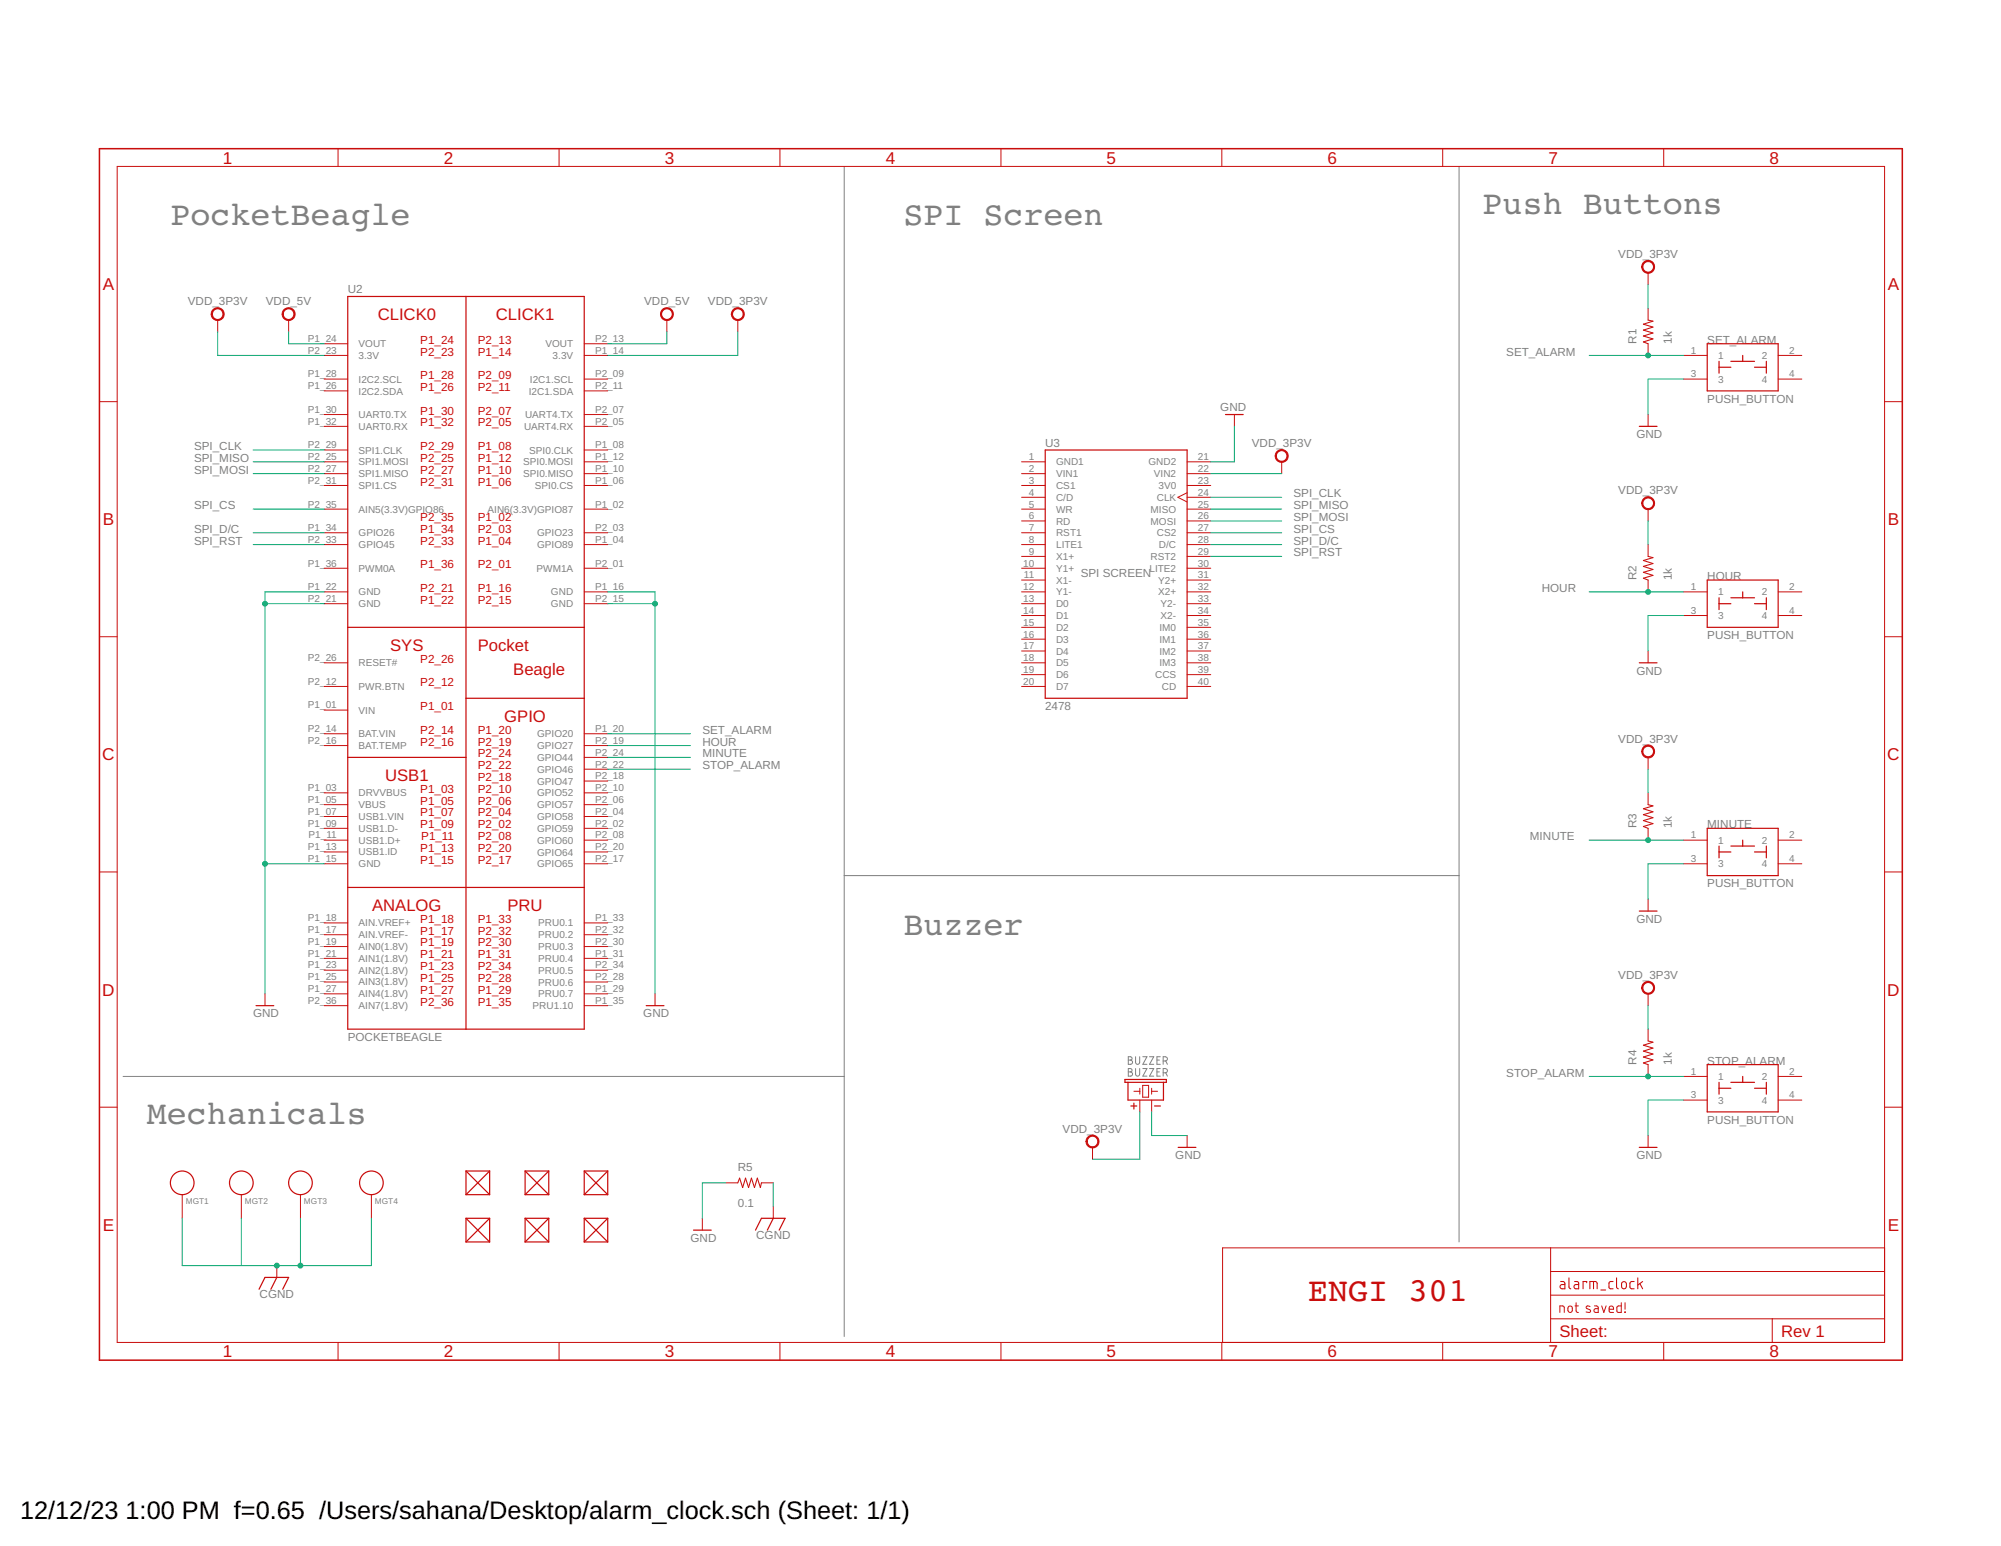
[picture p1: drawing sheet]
<svg xmlns="http://www.w3.org/2000/svg" width="279mm" height="216mm" viewBox="0 0 279 216" stroke-linecap="round" stroke-linejoin="round" font-family="sans-serif">
<g fill="none" stroke="#808080" stroke-width=".14">
<path d="M117.9 23.2v163.4M203.7 23.2v150.2M117.9 122.3h85.8M17.2 150.3h100.7M157.5 147.6h.3a.23 .23 0 0 1 .3 .2 .23 .23 0 0 1-.3 .2l.2 .1a.29 .29 0 0 1 .1 .3 .29 .29 0 0 1-.3 .2h-.3zM157.5 149.2h.3a.23 .23 0 0 1 .3 .3 .23 .23 0 0 1-.3 .2h.2a.29 .29 0 0 1 .1 .4 .29 .29 0 0 1-.3 .2h-.3zM157.5 148h.3M157.5 149.7h.3M158.6 147.6v.7a.29 .29 0 0 0 .2 .3 .29 .29 0 0 0 .3-.3v-.7M158.6 149.2v.8a.29 .29 0 0 0 .2 .3 .29 .29 0 0 0 .3-.3v-.8M159.6 147.6h.5l-.5 1h.5M159.6 149.2h.5l-.5 1.1h.5"/>
<path d="M160.5 147.6h.6l-.6 1h.6M160.5 149.2h.6l-.6 1.1h.6M161.5 148h.4M161.5 149.7h.4M162 147.6h-.5v1h.5M162 149.2h-.5v1.1h.5M162.4 148.2h.3a.3 .3 0 0 0 .3-.3 .3 .3 0 0 0-.3-.3h-.3v1M162.4 149.8h.3a.3 .3 0 0 0 .3-.3 .3 .3 0 0 0-.3-.3h-.3v1.1M162.8 148.2l.2 .4M162.8 149.8l.2 .5"/>
</g>
<g fill="none" stroke="#c90d0c" stroke-width=".14">
<path d="M16.4 23.2h246.7v164.3h-246.7zM47.2 20.8v2.4M78.1 20.8v2.4M108.9 20.8v2.4M139.8 20.8v2.4M170.6 20.8v2.4M201.4 20.8v2.4M230.1 38.1v1.7M232.3 20.8v2.4M13.9 56.1h2.5M30.4 44.7v1.7M40.3 44.7v1.7"/>
<path d="M45.3 49.6h3.3M45.3 48h3.3M45.3 54.6h3.3M45.3 52.9h3.3M45.3 57.9h3.3M45.3 59.5h3.3M81.6 49.6h3.3M81.6 48h3.3M81.6 54.6h3.3M81.6 52.9h3.3M81.6 57.9h3.3M81.6 59.5h3.3"/>
<path d="M93.1 44.7v1.7M103 44.7v1.7M172.4 57.9v1.6M230.1 43.1v1.6M230.1 48v1.6M230.1 57.9v1.6M235.1 49.6h3.3M235.1 52.9h3.3M248.3 49.6h3.3M248.3 52.9h3.3M263.1 56.1h2.5M45.3 71.1h3.3"/>
<path d="M45.3 76.1h3.3M45.3 67.8h3.3M45.3 62.8h3.3M45.3 66.1h3.3M45.3 64.5h3.3M45.3 74.4h3.3M45.3 79.4h3.3M81.6 71.1h3.3M81.6 76.1h3.3M81.6 67.8h3.3M81.6 62.8h3.3M81.6 66.1h3.3"/>
<path d="M81.6 64.5h3.3M81.6 74.4h3.3M81.6 79.4h3.3M142.6 71.1h3.3M142.6 76.1h3.3M142.6 67.8h3.3M142.6 66.1h3.3M142.6 64.5h3.3M142.6 74.4h3.3M142.6 79.4h3.3M142.6 72.7h3.3M142.6 77.7h3.3"/>
<path d="M142.6 69.4h3.3M165.8 71.1h3.3M165.8 76.1h3.3M165.8 67.8h3.3M165.8 66.1h3.3M165.8 64.5h3.3M165.8 74.4h3.3M165.8 79.4h3.3M165.8 72.7h3.3M165.8 77.7h3.3M165.8 68.8l-1.3 .6 1.3 .7M165.8 69.4h3.3"/>
<path d="M179 64.5v1.6M230.1 71.1v1.6M230.1 76.1v1.6M13.9 88.9h2.5M45.3 99.2h3.3M45.3 82.7h3.3M45.3 84.3h3.3M45.3 95.9h3.3M45.3 92.6h3.3M81.6 82.7h3.3M81.6 84.3h3.3M142.6 82.7h3.3"/>
<path d="M142.6 84.3h3.3M142.6 95.9h3.3M142.6 92.6h3.3M142.6 81h3.3M142.6 86h3.3M142.6 87.6h3.3M142.6 89.3h3.3M142.6 90.9h3.3M142.6 94.2h3.3M165.8 82.7h3.3M165.8 84.3h3.3M165.8 95.9h3.3"/>
<path d="M165.8 92.6h3.3M165.8 81h3.3M165.8 86h3.3M165.8 87.6h3.3M165.8 89.3h3.3M165.8 90.9h3.3M165.8 94.2h3.3M230.1 81v1.7M230.1 90.9v1.7M235.1 82.7h3.3M235.1 86h3.3M248.3 82.7h3.3"/>
<path d="M248.3 86h3.3M263.1 88.9h2.5M45.3 110.7h3.3M45.3 112.4h3.3M45.3 114h3.3M45.3 115.7h3.3M45.3 117.3h3.3M45.3 119h3.3M45.3 102.5h3.3M45.3 104.1h3.3M81.6 110.7h3.3M81.6 112.4h3.3"/>
<path d="M81.6 114h3.3M81.6 115.7h3.3M81.6 117.3h3.3M81.6 119h3.3M81.6 102.5h3.3M81.6 104.1h3.3M81.6 109.1h3.3M81.6 107.4h3.3M81.6 105.8h3.3M230.1 105.8v1.6M230.1 110.7v1.7M230.1 115.7v1.6"/>
<path d="M235.1 117.3h3.3M248.3 117.3h3.3M13.9 121.8h2.5M37 138.8v1.6M45.3 120.6h3.3M45.3 130.5h3.3M45.3 132.2h3.3M45.3 133.8h3.3M45.3 135.5h3.3M45.3 137.1h3.3M45.3 138.8h3.3M45.3 128.9h3.3"/>
<path d="M81.6 120.6h3.3M81.6 130.5h3.3M81.6 132.2h3.3M81.6 133.8h3.3M81.6 135.5h3.3M81.6 137.1h3.3M81.6 138.8h3.3M81.6 128.9h3.3M91.5 138.8v1.6M230.1 125.6v1.6M230.1 138.8v1.6M235.1 120.6h3.3"/>
<path d="M248.3 120.6h3.3M263.1 121.8h2.5M13.9 154.6h2.5M45.3 140.4h3.3M81.6 140.4h3.3M158.3 152.4h.9M159.2 152v.8M159.2 153.6v1.7M159.6 151.6h.8v1.6h-.8zM160.8 152.4h.8M160.8 152v.8M160.8 153.6v1.7"/>
<path d="M165.8 158.6v1.6M230.1 143.7v1.7M230.1 148.7v1.6M230.1 158.6v1.6M235.1 150.3h3.3M235.1 153.6h3.3M248.3 150.3h3.3M248.3 153.6h3.3M263.1 154.6h2.5M25.4 166.8v3.3M33.7 166.8v3.3M38.7 176.7v1.7"/>
<path d="M42 166.8v3.3M51.9 166.8v3.3M98.1 170.1v1.7M101.4 165.2h1.6M106.3 165.2h1.7M108 168.5v1.6M152.5 160.2v1.7M216.5 174.3v13.2M216.5 177.6h46.6M263.1 174.3h-92.4v13.2M47.2 187.5v2.4M78.1 187.5v2.4"/>
<path d="M108.9 187.5v2.4M139.8 187.5v2.4M170.6 187.5v2.4M201.4 187.5v2.4M216.5 184.2h46.6M216.5 180.9h46.6M217.8 183.3v-.9h.4l.2 .1v.8M219.1 182.4h.1a.28 .28 0 0 1 .3 .3v.3a.31 .31 0 0 1-.3 .3 .31 .31 0 0 1-.3-.3zM219.9 182.4h.5M220.1 181.9v1.2l.1 .2h.2M222 182.5a.37 .37 0 0 0-.5 0v.2l.5 .2 .1 .2-.1 .2-.5-.1M222.6 182.4h.3l.2 .1 .1 .8h-.4a.26 .26 0 0 1-.2-.3 .26 .26 0 0 1 .2-.2h.4"/>
<path d="M223.6 182.4l.3 .9 .4-.9M224.7 182.8h.6a.32 .32 0 0 0-.2-.4 .32 .32 0 0 0-.4 .3l.1 .6h.5M226.4 181.9v1.4h-.5l-.1-.2v-.6l.2-.1h.4M226.9 183.2v.1zM226.9 181.9v.9M232.3 187.5v2.4M247.5 184.2v3.3"/>
</g>
<path d="M13.9 20.8h251.7v169.1h-251.7z" fill="none" stroke="#c90d0c" stroke-width=".21"/>
<g fill="none" stroke="#c90d0c" stroke-width=".15">
<path d="M230.1 44.7l.7 .2-1.3 .4 1.3 .4-1.3 .4 1.3 .4-1.3 .4 1.3 .4-1.3 .5 .6 .2M230.1 77.7l.7 .2-1.3 .4 1.3 .4-1.3 .4 1.3 .4-1.3 .4 1.3 .4-1.3 .5 .6 .2M230.1 112.4l.7 .1-1.3 .4 1.3 .5-1.3 .4 1.3 .4-1.3 .4 1.3 .4-1.3 .4 .6 .3M230.1 145.4l.7 .1-1.3 .5 1.3 .4-1.3 .4 1.3 .4-1.3 .4 1.3 .4-1.3 .4 .6 .3M103 165.2l.3-.7 .4 1.3 .4-1.3 .4 1.3 .4-1.3 .4 1.3 .4-1.3 .5 1.3 .1-.6M217.9 179h.4l.2 .2v.8h-.4a.3 .3 0 0 1-.3-.3 .3 .3 0 0 1 .3-.3h.4M219.1 178.5v1.2l.2 .3M219.9 179h.4l.1 .1v.9h-.5a.31 .31 0 0 1-.1-.4 .31 .31 0 0 1 .2-.2h.4M221.6 179.1v-.1h-.6v1M222 180v-1h.9l.1 1M222.5 179v1M225.2 179h-.4l-.1 .1v.7l.1 .2h.4"/>
<path d="M225.7 178.5v1.2l.3 .3M226.4 179.2a.35 .35 0 0 1 .4-.2 .35 .35 0 0 1 .3 .3v.3a.34 .34 0 0 1-.3 .4 .34 .34 0 0 1-.4-.4zM228.2 179h-.4l-.2 .2v.6l.2 .2h.4M228.7 178.5v1.5M229 179.3l.4 .7M229.4 179l-.7 .5M223.5 180.1h.7"/>
</g>
<g fill="none" stroke="#c90d0c" stroke-width=".17">
<path d="M48.6 41.4h33v102.3h-33zM65.1 41.4v102.3M171.1 57.9h2.5M228.9 59.5h2.5M238.4 48h9.9v6.6h-9.9zM240 51.3h1.7M240 50.5v1.6M241.7 50.5h3.3M243.3 49.6v.9M245 51.3h1.6M246.6 50.5v1.6M145.9 62.8h19.9v34.7h-19.9z"/>
<path d="M48.6 87.6h33M65.1 97.5h16.5M228.9 92.6h2.5M238.4 81h9.9v6.6h-9.9zM240 83.5v1.6M240 84.3h1.7M241.7 83.5h3.3M243.3 82.7v.8M245 84.3h1.6M246.6 83.5v1.6M48.6 105.8h16.5M238.4 115.7h9.9v6.6h-9.9z"/>
<path d="M240 118.2v1.6M240 119h1.7M241.7 118.2h3.3M243.3 117.3v.9M245 119h1.6M246.6 118.2v1.6M48.6 123.9h33M228.9 127.2h2.5M35.8 140.4h2.4M90.2 140.4h2.5M157.1 150.7h5.8v.5h-5.8zM157.5 151.2v2.4h5v-2.4"/>
<path d="M157.9 154.5h.8M158.3 154.1v.8M161.2 154.5h.8M238.4 148.7h9.9v6.6h-9.9zM240 151.2v1.6M240 152h1.7M241.7 151.2h3.3M243.3 150.3v.9M245 152h1.6M246.6 151.2v1.6M38.7 178.4l-.9 1.6M65.1 163.5v3.3"/>
<path d="M65.1 170.1v3.3M65.1 163.5l3.3 3.3M65.1 163.5h3.3M65.1 166.8h3.3M65.1 170.1l3.3 3.3M65.1 170.1h3.3M65.1 173.4h3.3M68.4 163.5l-3.3 3.3M68.4 163.5v3.3M68.4 170.1v3.3M68.4 170.1l-3.3 3.3M73.3 163.5h3.3"/>
<path d="M73.3 166.8h3.3M73.3 163.5l3.3 3.3M73.3 163.5v3.3M73.3 170.1v3.3M73.3 170.1h3.3M73.3 173.4h3.3M73.3 170.1l3.3 3.3M76.6 163.5l-3.3 3.3M76.6 163.5v3.3M76.6 170.1v3.3M76.6 170.1l-3.3 3.3M81.6 163.5v3.3"/>
<path d="M81.6 170.1v3.3M81.6 163.5h3.3M81.6 166.8h3.3M81.6 163.5l3.3 3.3M81.6 170.1h3.3M81.6 173.4h3.3M81.6 170.1l3.3 3.3M84.9 163.5l-3.3 3.3M84.9 163.5v3.3M84.9 170.1v3.3M84.9 170.1l-3.3 3.3M96.8 171.8h2.5"/>
<path d="M105.5 171.8l.8-1.7h3.3l-.8 1.7M108 170.1l-.9 1.7M164.5 160.2h2.5M228.9 160.2h2.5M36.2 180l.8-1.6h3.3l-.8 1.6"/>
<circle cx="25.4" cy="165.2" r="1.65"/>
<circle cx="33.7" cy="165.2" r="1.65"/>
<circle cx="42" cy="165.2" r="1.65"/>
<circle cx="51.9" cy="165.2" r="1.65"/>
</g>
<g fill="#c90d0c" stroke="#c90d0c" stroke-width=".14">
<path d="M151.8 158.9a.91 .91 0 0 1 1.5 0 .91 .91 0 0 1-.5 1.4 .91 .91 0 0 1-1.2-.9h.2a.74 .74 0 0 1 1-.7 .74 .74 0 0 1 .2 1.2 .74 .74 0 0 1-1.2-.3v-.2h-.2z" fill-rule="evenodd"/>
<path d="M102.3 43.3a.91 .91 0 0 1 1.5 .1 .91 .91 0 0 1-.5 1.4 .91 .91 0 0 1-1.2-.9h.2a.74 .74 0 0 1 1-.8 .74 .74 0 0 1 .2 1.3 .74 .74 0 0 1-1.2-.3v-.2h-.2z" fill-rule="evenodd"/>
<path d="M29.7 43.3a.91 .91 0 0 1 1.4 0 .91 .91 0 0 1-.4 1.4 .91 .91 0 0 1-1.2-.8h.2a.73 .73 0 0 1 1-.7 .73 .73 0 0 1 .2 1.2 .73 .73 0 0 1-1.2-.3v-.2h-.2z" fill-rule="evenodd"/>
<path d="M92.4 43.3a.9 .9 0 0 1 1.5 0 .9 .9 0 0 1-.5 1.4 .9 .9 0 0 1-1.2-.8h.2a.74 .74 0 0 1 1-.8 .74 .74 0 0 1 .2 1.3 .74 .74 0 0 1-1.2-.3v-.2h-.2z" fill-rule="evenodd"/>
<path d="M39.6 43.3a.91 .91 0 0 1 1.4 0 .91 .91 0 0 1-.4 1.4 .91 .91 0 0 1-1.2-.8h.2a.74 .74 0 0 1 1-.7 .74 .74 0 0 1 .2 1.3 .74 .74 0 0 1-1.2-.4v-.2h-.2z" fill-rule="evenodd"/>
<path d="M229.4 36.7a.9 .9 0 0 1 1.5 0 .9 .9 0 0 1-.5 1.4 .9 .9 0 0 1-1.2-.8h.2a.74 .74 0 0 1 1-.8 .74 .74 0 0 1 .2 1.3 .74 .74 0 0 1-1.2-.3v-.2h-.2z" fill-rule="evenodd"/>
<path d="M178.2 63.1a.91 .91 0 0 1 1.5 0 .91 .91 0 0 1-.4 1.4 .91 .91 0 0 1-1.2-.8h.1a.74 .74 0 0 1 1.1-.6 .74 .74 0 0 1 .1 1.2 .74 .74 0 0 1-1.2-.4v-.2h-.1z" fill-rule="evenodd"/>
<path d="M229.4 69.7a.9 .9 0 0 1 1.5 0 .9 .9 0 0 1-.5 1.4 .9 .9 0 0 1-1.2-.8h.2a.75 .75 0 0 1 1-.7 .75 .75 0 0 1 .2 1.2 .75 .75 0 0 1-1.2-.3v-.2h-.2z" fill-rule="evenodd"/>
<path d="M229.6 104.2a.9 .9 0 0 1 1.4 .3 .9 .9 0 0 1-.7 1.3 .9 .9 0 0 1-1.1-.9h.2a.75 .75 0 0 1 1-.7 .75 .75 0 0 1 .2 1.3 .75 .75 0 0 1-1.2-.3v-.3h-.2l.1-.2z" fill-rule="evenodd"/>
<path d="M229.4 137.4a.9 .9 0 0 1 1.5 0 .9 .9 0 0 1-.5 1.4 .9 .9 0 0 1-1.2-.8h.2a.74 .74 0 0 1 1-.8 .74 .74 0 0 1 .2 1.3 .74 .74 0 0 1-1.2-.3v-.2h-.2z" fill-rule="evenodd"/>
</g>
<g fill="none" stroke="#0dab76" stroke-width=".14">
<path d="M230.1 39.8v3.3M30.4 46.4v3.2h14.9M40.3 46.4v1.6h5M93.1 46.4v1.6h-8.2M103 46.4v3.2h-18.1M172.4 59.5v5h-3.3M221.9 49.6h13.2M235.1 52.9h-5v5M35.3 64.5h10M35.3 66.1h10M35.3 62.8h10M35.3 71.1h10"/>
<path d="M35.3 74.4h10M35.3 76.1h10M169.1 66.1h9.9M169.1 69.4h9.9M169.1 71.1h9.9M169.1 72.7h9.9M169.1 74.4h9.9M169.1 76.1h9.9M169.1 77.7h9.9M230.1 72.7v3.4M37 84.3h8.3M45.3 82.7h-8.3v56.1"/>
<path d="M84.9 84.3h6.6M84.9 82.7h6.6v56.1M221.9 82.7h13.2M235.1 86h-5v4.9M84.9 102.5h11.5M84.9 104.1h11.5M84.9 105.8h11.5M84.9 107.4h11.5M221.9 117.3h13.2M230.1 107.4v3.3M37 120.6h8.3M235.1 120.6h-5v5"/>
<path d="M159.2 155.3v6.6h-6.7M160.8 155.3v3.3h5M221.9 150.3h13.2M230.1 140.4v3.3M235.1 153.6h-5v5M25.4 170.1v6.6h26.5v-6.6M33.7 170.1v6.6M42 170.1v6.6M101.4 165.2h-3.3v4.9M108 165.2v3.3"/>
</g>
<g fill="#0dab76" stroke="#0dab76" stroke-width=".14">
<circle cx="37" cy="120.6" r=".34"/>
<circle cx="37" cy="84.3" r=".34"/>
<circle cx="91.5" cy="84.3" r=".34"/>
<circle cx="230.1" cy="49.6" r=".34"/>
<circle cx="230.1" cy="82.7" r=".34"/>
<circle cx="230.1" cy="117.3" r=".34"/>
<circle cx="230.1" cy="150.3" r=".34"/>
<circle cx="38.7" cy="176.7" r=".34"/>
<circle cx="42" cy="176.7" r=".34"/>
</g>
<g font-size="4.7" fill="#808080">
<text x="207" y="29.8">Push Buttons</text>
<text x="23.8" y="31.5">PocketBeagle</text>
<text x="126.1" y="31.5">SPI Screen</text>
<text x="126.1" y="130.5">Buzzer</text>
<text x="20.5" y="156.9">Mechanicals</text>
</g>
<text font-size="4.7" fill="#c90d0c" x="182.6" y="181.7">ENGI 301</text>
<g font-size="3.5">
<text x="2.8" y="212.1">12/12/23</text>
<text x="17.5" y="212.1">1:00 PM f=0.65 /Users/sahana/Desktop/alarm_clock.sch (Sheet: 1/1)</text>
</g>
<g font-size="2.4" fill="#c90d0c">
<text x="31.1" y="22.8">1</text>
<text x="62" y="22.8">2</text>
<text x="92.8" y="22.8">3</text>
<text x="123.7" y="22.8">4</text>
<text x="154.5" y="22.8">5</text>
<text x="185.4" y="22.8">6</text>
<text x="216.2" y="22.8">7</text>
<text x="247.1" y="22.8">8</text>
<text x="14.3" y="40.5">A</text>
<text x="263.6" y="40.5">A</text>
<text x="14.3" y="73.4">B</text>
<text x="263.6" y="73.4">B</text>
<text x="14.3" y="106.2">C</text>
<text x="263.5" y="106.2">C</text>
<text x="14.3" y="139">D</text>
<text x="263.5" y="139">D</text>
<text x="14.3" y="171.9">E</text>
<text x="263.6" y="171.9">E</text>
<text x="31.1" y="189.6">1</text>
<text x="62" y="189.6">2</text>
<text x="92.8" y="189.6">3</text>
<text x="123.7" y="189.6">4</text>
<text x="154.5" y="189.6">5</text>
<text x="185.4" y="189.6">6</text>
<text x="216.2" y="189.6">7</text>
<text x="247.1" y="189.6">8</text>
</g>
<g font-size="2.3" fill="#c90d0c">
<text x="52.7" y="44.7">CLICK0</text>
<text x="69.2" y="44.7">CLICK1</text>
<text x="54.5" y="90.9">SYS</text>
<text x="66.7" y="90.9">Pocket</text>
<text x="71.7" y="94.2">Beagle</text>
<text x="70.4" y="100.8">GPIO</text>
<text x="53.8" y="109.1">USB1</text>
<text x="52" y="127.2">ANALOG</text>
<text x="70.9" y="127.2">PRU</text>
<text x="217.8" y="186.6">Sheet:</text>
<text x="248.7" y="186.6">Rev 1</text>
</g>
<g font-size="1.6" fill="#808080">
<text x="48.6" y="40.9">U2</text>
<text x="226" y="36">VDD_3P3V</text>
<text x="26.2" y="42.6">VDD_3P3V</text>
<text x="37.1" y="42.6">VDD_5V</text>
<text x="89.9" y="42.6">VDD_5V</text>
<text x="98.9" y="42.6">VDD_3P3V</text>
<text x="228.5" y="48" transform="rotate(-90 228.5 48)">R1</text>
<text x="233.4" y="48" transform="rotate(-90 233.4 48)">1k</text>
<text x="238.4" y="48">SET_ALARM</text>
<text x="210.3" y="49.6">SET_ALARM</text>
<text x="170.4" y="57.4">GND</text>
<text x="238.4" y="56.2">PUSH_BUTTON</text>
<text x="27.1" y="62.9">SPI_CLK</text>
<text x="27.1" y="64.5">SPI_MISO</text>
<text x="145.9" y="62.4">U3</text>
<text x="174.8" y="62.4">VDD_3P3V</text>
<text x="228.5" y="61.2">GND</text>
<text x="27.1" y="66.2">SPI_MOSI</text>
<text x="27.1" y="71.1">SPI_CS</text>
<text x="180.6" y="69.5">SPI_CLK</text>
<text x="180.6" y="71.1">SPI_MISO</text>
<text x="226" y="69">VDD_3P3V</text>
<text x="27.1" y="74.4">SPI_D/C</text>
<text x="27.1" y="76.1">SPI_RST</text>
<text x="180.6" y="72.8">SPI_MOSI</text>
<text x="180.6" y="76.1">SPI_D/C</text>
<text x="180.6" y="74.4">SPI_CS</text>
<text x="180.6" y="77.7">SPI_RST</text>
<text x="150.9" y="80.6">SPI SCREEN</text>
<text x="215.3" y="82.7">HOUR</text>
<text x="228.5" y="81" transform="rotate(-90 228.5 81)">R2</text>
<text x="233.4" y="81" transform="rotate(-90 233.4 81)">1k</text>
<text x="238.4" y="81">HOUR</text>
<text x="238.4" y="89.3">PUSH_BUTTON</text>
<text x="228.5" y="94.2">GND</text>
<text x="145.9" y="99.2">2478</text>
<text x="98.1" y="102.5">SET_ALARM</text>
<text x="98.1" y="104.1">HOUR</text>
<text x="98.1" y="105.8">MINUTE</text>
<text x="98.1" y="107.4">STOP_ALARM</text>
<text x="226" y="103.7">VDD_3P3V</text>
<text x="213.6" y="117.3">MINUTE</text>
<text x="228.5" y="115.7" transform="rotate(-90 228.5 115.7)">R3</text>
<text x="233.4" y="115.7" transform="rotate(-90 233.4 115.7)">1k</text>
<text x="238.4" y="115.7">MINUTE</text>
<text x="238.4" y="123.9">PUSH_BUTTON</text>
<text x="228.5" y="128.9">GND</text>
<text x="226" y="136.7">VDD_3P3V</text>
<text x="35.3" y="142.1">GND</text>
<text x="89.8" y="142.1">GND</text>
<text x="48.6" y="145.4">POCKETBEAGLE</text>
<text x="228.5" y="148.7" transform="rotate(-90 228.5 148.7)">R4</text>
<text x="233.4" y="148.7" transform="rotate(-90 233.4 148.7)">1k</text>
<text x="238.4" y="148.7">STOP_ALARM</text>
<text x="210.3" y="150.3">STOP_ALARM</text>
<text x="148.4" y="158.2">VDD_3P3V</text>
<text x="164.1" y="161.9">GND</text>
<text x="228.5" y="161.9">GND</text>
<text x="238.4" y="156.9">PUSH_BUTTON</text>
<text x="103" y="163.5">R5</text>
<text x="96.4" y="173.4">GND</text>
<text x="103" y="168.5">0.1</text>
<text x="105.6" y="173">CGND</text>
<text x="36.3" y="181.3">CGND</text>
</g>
<g font-size="1.6" fill="#c90d0c">
<text x="58.7" y="48">P1_24</text>
<text x="66.7" y="48">P2_13</text>
<text x="58.7" y="52.9">P1_28</text>
<text x="58.7" y="49.6">P2_23</text>
<text x="66.7" y="49.6">P1_14</text>
<text x="66.7" y="52.9">P2_09</text>
<text x="58.7" y="54.6">P1_26</text>
<text x="58.7" y="59.6">P1_32</text>
<text x="58.7" y="57.9">P1_30</text>
<text x="66.7" y="57.9">P2_07</text>
<text x="66.7" y="54.6">P2_11</text>
<text x="66.7" y="59.6">P2_05</text>
<text x="58.7" y="64.5">P2_25</text>
<text x="58.7" y="62.9">P2_29</text>
<text x="66.7" y="62.9">P1_08</text>
<text x="66.7" y="64.5">P1_12</text>
<text x="58.7" y="66.2">P2_27</text>
<text x="58.7" y="67.8">P2_31</text>
<text x="66.7" y="67.8">P1_06</text>
<text x="66.7" y="66.2">P1_10</text>
<text x="58.7" y="74.4">P1_34</text>
<text x="58.7" y="76.1">P2_33</text>
<text x="58.7" y="72.8">P2_35</text>
<text x="66.7" y="72.8">P1_02</text>
<text x="66.7" y="76.1">P1_04</text>
<text x="66.7" y="74.4">P2_03</text>
<text x="58.7" y="79.4">P1_36</text>
<text x="58.7" y="82.7">P2_21</text>
<text x="66.7" y="79.4">P2_01</text>
<text x="66.7" y="82.7">P1_16</text>
<text x="58.7" y="84.3">P1_22</text>
<text x="66.7" y="84.3">P2_15</text>
<text x="58.7" y="92.6">P2_26</text>
<text x="58.7" y="95.9">P2_12</text>
<text x="58.7" y="99.2">P1_01</text>
<text x="58.7" y="102.5">P2_14</text>
<text x="58.7" y="104.1">P2_16</text>
<text x="66.7" y="102.5">P1_20</text>
<text x="66.7" y="104.1">P2_19</text>
<text x="66.7" y="107.4">P2_22</text>
<text x="66.7" y="105.8">P2_24</text>
<text x="58.7" y="110.7">P1_03</text>
<text x="58.7" y="112.4">P1_05</text>
<text x="66.7" y="112.4">P2_06</text>
<text x="66.7" y="110.7">P2_10</text>
<text x="66.7" y="109.1">P2_18</text>
<text x="58.7" y="114">P1_07</text>
<text x="58.7" y="115.7">P1_09</text>
<text x="58.7" y="119">P1_13</text>
<text x="58.8" y="117.3">P1_11</text>
<text x="66.7" y="115.7">P2_02</text>
<text x="66.7" y="117.3">P2_08</text>
<text x="66.7" y="114">P2_04</text>
<text x="66.7" y="119">P2_20</text>
<text x="58.7" y="120.6">P1_15</text>
<text x="66.7" y="120.6">P2_17</text>
<text x="58.7" y="130.5">P1_17</text>
<text x="58.7" y="128.9">P1_18</text>
<text x="66.7" y="128.9">P1_33</text>
<text x="66.7" y="130.5">P2_32</text>
<text x="58.7" y="132.2">P1_19</text>
<text x="58.7" y="133.8">P1_21</text>
<text x="58.7" y="135.5">P1_23</text>
<text x="58.7" y="137.1">P1_25</text>
<text x="66.7" y="133.8">P1_31</text>
<text x="66.7" y="137.1">P2_28</text>
<text x="66.7" y="132.2">P2_30</text>
<text x="66.7" y="135.5">P2_34</text>
<text x="58.7" y="138.8">P1_27</text>
<text x="58.7" y="140.4">P2_36</text>
<text x="66.7" y="138.8">P1_29</text>
<text x="66.7" y="140.4">P1_35</text>
</g>
<g font-size="1.4" fill="#808080">
<text x="43" y="47.8">P1_24</text>
<text x="83.1" y="47.8">P2_13</text>
<text x="43" y="52.7">P1_28</text>
<text x="43" y="49.4">P2_23</text>
<text x="50.1" y="48.5">VOUT</text>
<text x="50.1" y="53.4">I2C2.SCL</text>
<text x="50.1" y="50.1">3.3V</text>
<text x="74" y="53.4">I2C1.SCL</text>
<text x="76.2" y="48.5">VOUT</text>
<text x="77.2" y="50.1">3.3V</text>
<text x="83.1" y="49.4">P1_14</text>
<text x="83.1" y="52.7">P2_09</text>
<text x="236.1" y="49.4">1</text>
<text x="236.1" y="52.7">3</text>
<text x="239.9" y="50.1">1</text>
<text x="239.9" y="53.4">3</text>
<text x="246" y="50.1">2</text>
<text x="246" y="53.4">4</text>
<text x="249.8" y="49.4">2</text>
<text x="249.8" y="52.7">4</text>
<text x="43" y="54.4">P1_26</text>
<text x="43" y="57.7">P1_30</text>
<text x="43" y="59.3">P1_32</text>
<text x="50.1" y="55.1">I2C2.SDA</text>
<text x="50.1" y="58.4">UART0.TX</text>
<text x="73.3" y="58.4">UART4.TX</text>
<text x="73.8" y="55.1">I2C1.SDA</text>
<text x="83.1" y="59.3">P2_05</text>
<text x="83.1" y="57.7">P2_07</text>
<text x="83.1" y="54.4">P2_11</text>
<text x="43" y="64.3">P2_25</text>
<text x="43" y="65.9">P2_27</text>
<text x="43" y="62.6">P2_29</text>
<text x="50.1" y="60">UART0.RX</text>
<text x="50.1" y="65">SPI1.MOSI</text>
<text x="50.1" y="63.3">SPI1.CLK</text>
<text x="73.1" y="65">SPI0.MOSI</text>
<text x="73.2" y="60">UART4.RX</text>
<text x="73.9" y="63.4">SPI0.CLK</text>
<text x="83.1" y="62.6">P1_08</text>
<text x="83.1" y="65.9">P1_10</text>
<text x="83.1" y="64.3">P1_12</text>
<text x="143.6" y="64.3">1</text>
<text x="143.6" y="65.9">2</text>
<text x="147.5" y="65">GND1</text>
<text x="160.4" y="65">GND2</text>
<text x="167.3" y="64.3">21</text>
<text x="167.3" y="65.9">22</text>
<text x="43" y="67.6">P2_31</text>
<text x="43" y="70.9">P2_35</text>
<text x="50.1" y="66.6">SPI1.MISO</text>
<text x="50.1" y="68.3">SPI1.CS</text>
<text x="50.1" y="71.6">AIN5(3.3V)GPIO86</text>
<text x="68.1" y="71.6">AIN6(3.3V)GPIO87</text>
<text x="73.1" y="66.7">SPI0.MISO</text>
<text x="74.7" y="68.3">SPI0.CS</text>
<text x="83.1" y="70.9">P1_02</text>
<text x="83.1" y="67.6">P1_06</text>
<text x="143.6" y="67.6">3</text>
<text x="143.6" y="70.9">5</text>
<text x="143.6" y="69.2">4</text>
<text x="147.5" y="66.6">VIN1</text>
<text x="147.5" y="68.3">CS1</text>
<text x="147.5" y="71.6">WR</text>
<text x="147.5" y="69.9">C/D</text>
<text x="160.7" y="71.6">MISO</text>
<text x="161.1" y="66.7">VIN2</text>
<text x="161.5" y="70">CLK</text>
<text x="161.8" y="68.3">3V0</text>
<text x="167.3" y="67.6">23</text>
<text x="167.3" y="69.2">24</text>
<text x="167.3" y="70.9">25</text>
<text x="43" y="74.2">P1_34</text>
<text x="43" y="75.8">P2_33</text>
<text x="50.1" y="74.9">GPIO26</text>
<text x="50.1" y="76.6">GPIO45</text>
<text x="75" y="76.6">GPIO89</text>
<text x="75" y="74.9">GPIO23</text>
<text x="83.1" y="75.8">P1_04</text>
<text x="83.1" y="74.2">P2_03</text>
<text x="143.6" y="72.5">6</text>
<text x="143.6" y="74.2">7</text>
<text x="143.6" y="77.5">9</text>
<text x="143.6" y="75.8">8</text>
<text x="147.5" y="73.3">RD</text>
<text x="147.5" y="74.9">RST1</text>
<text x="147.5" y="76.6">LITE1</text>
<text x="160.7" y="73.3">MOSI</text>
<text x="161.5" y="74.9">CS2</text>
<text x="161.8" y="76.6">D/C</text>
<text x="167.3" y="75.8">28</text>
<text x="167.3" y="72.5">26</text>
<text x="167.3" y="74.2">27</text>
<text x="167.3" y="77.5">29</text>
<text x="43" y="82.4">P1_22</text>
<text x="43" y="79.1">P1_36</text>
<text x="50.1" y="83.2">GND</text>
<text x="50.1" y="79.9">PWM0A</text>
<text x="74.9" y="79.9">PWM1A</text>
<text x="76.9" y="83.2">GND</text>
<text x="83.1" y="82.4">P1_16</text>
<text x="83.1" y="79.1">P2_01</text>
<text x="142.9" y="79.1">10</text>
<text x="142.9" y="82.4">12</text>
<text x="143" y="80.8">11</text>
<text x="147.5" y="78.2">X1+</text>
<text x="147.5" y="79.9">Y1+</text>
<text x="147.5" y="81.5">X1-</text>
<text x="147.5" y="83.2">Y1-</text>
<text x="160.5" y="79.9">LITE2</text>
<text x="160.7" y="78.2">RST2</text>
<text x="161.7" y="81.5">Y2+</text>
<text x="161.7" y="83.2">X2+</text>
<text x="167.3" y="79.1">30</text>
<text x="167.3" y="80.8">31</text>
<text x="167.3" y="82.4">32</text>
<text x="236.1" y="82.4">1</text>
<text x="239.9" y="83.2">1</text>
<text x="246" y="83.2">2</text>
<text x="249.8" y="82.4">2</text>
<text x="43" y="84.1">P2_21</text>
<text x="50.1" y="84.8">GND</text>
<text x="76.9" y="84.8">GND</text>
<text x="83.1" y="84.1">P2_15</text>
<text x="142.9" y="84.1">13</text>
<text x="142.9" y="85.7">14</text>
<text x="142.9" y="87.4">15</text>
<text x="142.9" y="89">16</text>
<text x="147.5" y="84.8">D0</text>
<text x="147.5" y="86.5">D1</text>
<text x="147.5" y="88.1">D2</text>
<text x="147.5" y="89.8">D3</text>
<text x="161.9" y="88.1">IM0</text>
<text x="161.9" y="89.8">IM1</text>
<text x="162.1" y="84.8">Y2-</text>
<text x="162.1" y="86.5">X2-</text>
<text x="167.3" y="87.4">35</text>
<text x="167.3" y="89">36</text>
<text x="167.3" y="84.1">33</text>
<text x="167.3" y="85.7">34</text>
<text x="236.1" y="85.7">3</text>
<text x="239.9" y="86.5">3</text>
<text x="246" y="86.5">4</text>
<text x="249.8" y="85.7">4</text>
<text x="43" y="95.6">P2_12</text>
<text x="43" y="92.3">P2_26</text>
<text x="50.1" y="93.1">RESET#</text>
<text x="142.9" y="90.7">17</text>
<text x="142.9" y="92.3">18</text>
<text x="142.9" y="94">19</text>
<text x="142.9" y="95.6">20</text>
<text x="147.5" y="91.4">D4</text>
<text x="147.5" y="93.1">D5</text>
<text x="147.5" y="94.7">D6</text>
<text x="161.3" y="94.7">CCS</text>
<text x="161.9" y="91.4">IM2</text>
<text x="161.9" y="93.1">IM3</text>
<text x="167.3" y="94">39</text>
<text x="167.3" y="95.6">40</text>
<text x="167.3" y="90.7">37</text>
<text x="167.3" y="92.3">38</text>
<text x="43" y="98.9">P1_01</text>
<text x="50.1" y="99.7">VIN</text>
<text x="50.1" y="96.4">PWR.BTN</text>
<text x="147.5" y="96.4">D7</text>
<text x="162.2" y="96.4">CD</text>
<text x="43" y="102.2">P2_14</text>
<text x="43" y="103.9">P2_16</text>
<text x="50.1" y="103">BAT.VIN</text>
<text x="50.1" y="104.6">BAT.TEMP</text>
<text x="75" y="103">GPIO20</text>
<text x="75" y="104.6">GPIO27</text>
<text x="75" y="107.9">GPIO46</text>
<text x="75" y="106.3">GPIO44</text>
<text x="83.1" y="102.2">P1_20</text>
<text x="83.1" y="103.9">P2_19</text>
<text x="83.1" y="107.2">P2_22</text>
<text x="83.1" y="105.5">P2_24</text>
<text x="43" y="110.5">P1_03</text>
<text x="43" y="112.1">P1_05</text>
<text x="43" y="113.8">P1_07</text>
<text x="50.1" y="111.2">DRVVBUS</text>
<text x="50.1" y="112.9">VBUS</text>
<text x="75" y="112.9">GPIO57</text>
<text x="75" y="111.2">GPIO52</text>
<text x="75" y="109.6">GPIO47</text>
<text x="83.1" y="113.8">P2_04</text>
<text x="83.1" y="112.1">P2_06</text>
<text x="83.1" y="110.5">P2_10</text>
<text x="83.1" y="108.8">P2_18</text>
<text x="43" y="115.4">P1_09</text>
<text x="43" y="118.7">P1_13</text>
<text x="43.1" y="117.1">P1_11</text>
<text x="50.1" y="114.5">USB1.VIN</text>
<text x="50.1" y="116.2">USB1.D-</text>
<text x="50.1" y="117.8">USB1.D+</text>
<text x="50.1" y="119.5">USB1.ID</text>
<text x="75" y="116.2">GPIO59</text>
<text x="75" y="114.5">GPIO58</text>
<text x="75" y="117.8">GPIO60</text>
<text x="75" y="119.5">GPIO64</text>
<text x="83.1" y="115.4">P2_02</text>
<text x="83.1" y="117.1">P2_08</text>
<text x="83.1" y="118.7">P2_20</text>
<text x="236.1" y="117.1">1</text>
<text x="239.9" y="117.8">1</text>
<text x="246" y="117.8">2</text>
<text x="249.8" y="117.1">2</text>
<text x="43" y="120.4">P1_15</text>
<text x="50.1" y="121.1">GND</text>
<text x="75" y="121.1">GPIO65</text>
<text x="83.1" y="120.4">P2_17</text>
<text x="236.1" y="120.4">3</text>
<text x="239.9" y="121.1">3</text>
<text x="246" y="121.1">4</text>
<text x="249.8" y="120.4">4</text>
<text x="43" y="130.3">P1_17</text>
<text x="43" y="131.9">P1_19</text>
<text x="43" y="128.6">P1_18</text>
<text x="50.1" y="131">AIN.VREF-</text>
<text x="50.1" y="129.4">AIN.VREF+</text>
<text x="75.2" y="129.4">PRU0.1</text>
<text x="75.2" y="131">PRU0.2</text>
<text x="83.1" y="128.6">P1_33</text>
<text x="83.1" y="131.9">P2_30</text>
<text x="83.1" y="130.3">P2_32</text>
<text x="43" y="133.6">P1_21</text>
<text x="43" y="135.2">P1_23</text>
<text x="43" y="136.9">P1_25</text>
<text x="50.1" y="132.7">AIN0(1.8V)</text>
<text x="50.1" y="134.3">AIN1(1.8V)</text>
<text x="50.1" y="136">AIN2(1.8V)</text>
<text x="50.1" y="137.6">AIN3(1.8V)</text>
<text x="75.2" y="134.3">PRU0.4</text>
<text x="75.2" y="137.6">PRU0.6</text>
<text x="75.2" y="132.7">PRU0.3</text>
<text x="75.2" y="136">PRU0.5</text>
<text x="83.1" y="133.6">P1_31</text>
<text x="83.1" y="136.9">P2_28</text>
<text x="83.1" y="135.2">P2_34</text>
<text x="43" y="138.5">P1_27</text>
<text x="43" y="140.2">P2_36</text>
<text x="50.1" y="139.3">AIN4(1.8V)</text>
<text x="50.1" y="140.9">AIN7(1.8V)</text>
<text x="74.4" y="140.9">PRU1.10</text>
<text x="75.2" y="139.3">PRU0.7</text>
<text x="83.1" y="138.5">P1_29</text>
<text x="83.1" y="140.2">P1_35</text>
<text x="236.1" y="150.1">1</text>
<text x="236.1" y="153.4">3</text>
<text x="239.9" y="150.8">1</text>
<text x="239.9" y="154.1">3</text>
<text x="246" y="150.8">2</text>
<text x="246" y="154.1">4</text>
<text x="249.8" y="150.1">2</text>
<text x="249.8" y="153.4">4</text>
</g>
<g font-size="1.2" fill="#808080">
<text x="25.9" y="168.2">MGT1</text>
<text x="34.2" y="168.2">MGT2</text>
<text x="42.4" y="168.2">MGT3</text>
<text x="52.3" y="168.2">MGT4</text>
</g>
</svg>
